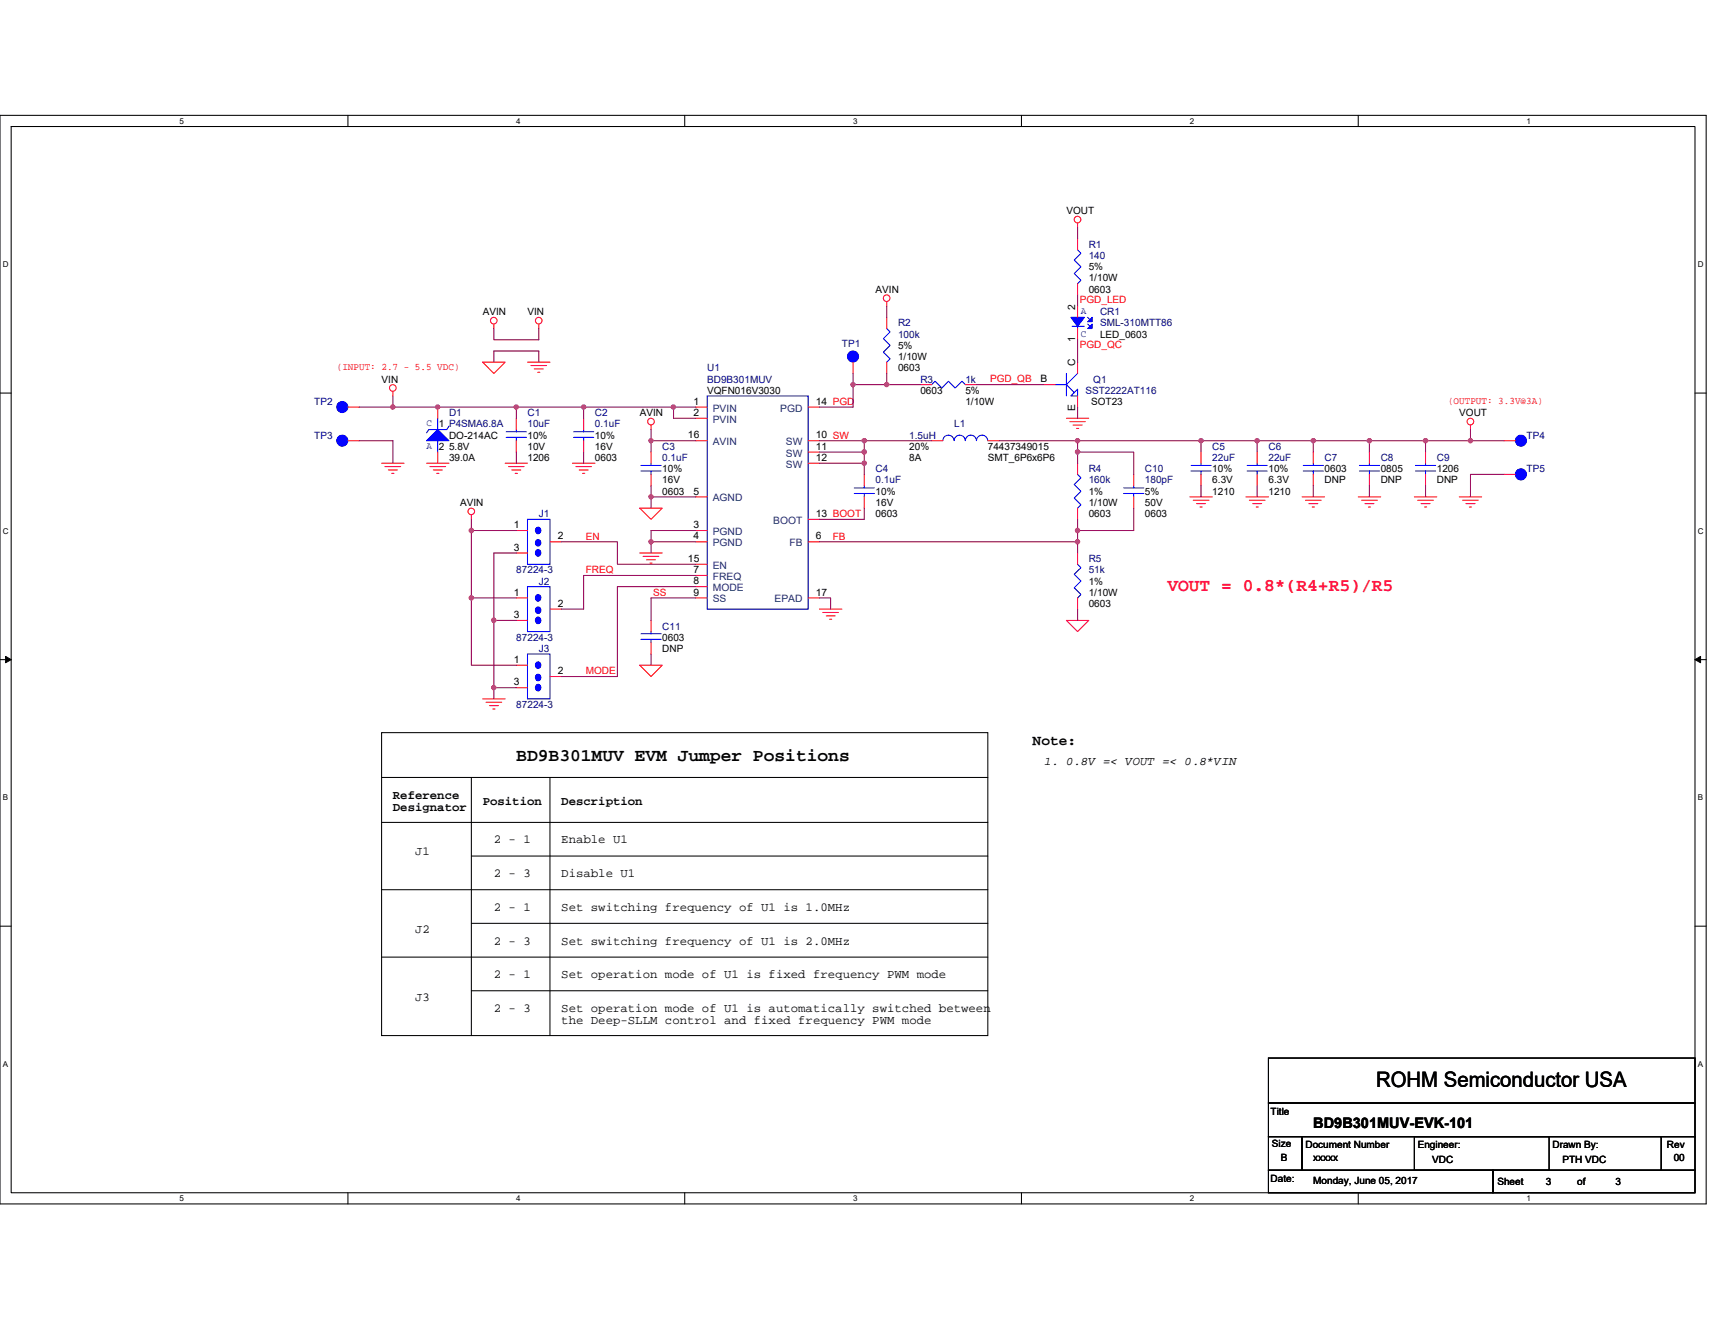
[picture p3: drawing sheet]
<svg xmlns="http://www.w3.org/2000/svg" width="279mm" height="216mm" viewBox="0 0 279 216" stroke-linecap="round" stroke-linejoin="round" font-family="sans-serif">
<path d="M0 18.8h278v177.4h-278zM1.8 20.6h274.3v173.8h-274.3z" fill="none" stroke="#000" stroke-width=".17"/>
<g fill="#fff">
<path d="M29.3 19h.7v1.4h-.7z"/>
<path d="M29.3 194.5h.7v1.5h-.7z"/>
</g>
<path d="M56.7 18.8v1.8M56.7 194.4v1.8" fill="none" stroke="#000" stroke-width=".17"/>
<g fill="#fff">
<path d="M84.1 19h.7v1.4h-.7z"/>
<path d="M84.1 194.5h.7v1.5h-.7z"/>
</g>
<path d="M111.5 18.8v1.8M111.5 194.4v1.8" fill="none" stroke="#000" stroke-width=".17"/>
<g fill="#fff">
<path d="M139 19h.7v1.4h-.7z"/>
<path d="M139 194.5h.7v1.5h-.7z"/>
</g>
<path d="M166.4 18.8v1.8M166.4 194.4v1.8" fill="none" stroke="#000" stroke-width=".17"/>
<g fill="#fff">
<path d="M193.8 19h.8v1.4h-.8z"/>
<path d="M193.8 194.5h.8v1.5h-.8z"/>
</g>
<path d="M221.3 18.8v1.8M221.3 194.4v1.8" fill="none" stroke="#000" stroke-width=".17"/>
<g fill="#fff">
<path d="M248.7 19h.7v1.4h-.7z"/>
<path d="M248.7 194.5h.7v1.5h-.7z"/>
<path d="M.5 42.3h.9v1.5h-.9z"/>
<path d="M276.6 42.3h1v1.5h-1z"/>
<path d="M.5 85.8h.9v1.4h-.9z"/>
<path d="M276.6 85.8h1v1.4h-1z"/>
</g>
<path d="M0 64.1h1.8M276.1 64.1h1.9" fill="none" stroke="#000" stroke-width=".17"/>
<g fill="#fff">
<path d="M.5 129.2h.8v1.5h-.8z"/>
<path d="M276.6 129.2h.9v1.5h-.9z"/>
</g>
<path d="M0 107.5h1.8M276.1 107.5h1.9" fill="none" stroke="#000" stroke-width=".17"/>
<path d="M.9 107l.9 .5-.9 .5zM276.1 107.5l1-.5v1z" fill="#000" stroke="#000" stroke-width=".16"/>
<g fill="#fff">
<path d="M.5 172.6h.8v1.5h-.8z"/>
<path d="M276.6 172.6h.9v1.5h-.9z"/>
</g>
<g fill="none" stroke="#000" stroke-width=".17">
<path d="M62.2 119.4h98.7v49.3h-98.7zM62.2 126.7h98.7M62.2 134h98.7M76.8 139.5h84.1M76.8 126.7v42M89.6 126.7v42M0 150.9h1.8M62.2 145h98.7M62.2 156h98.7M76.8 150.5h84.1M276.1 150.9h1.9M76.8 161.4h84.1"/>
<path d="M206.7 179.7h69.4v5.5h-69.4zM206.7 172.4h69.4v7.3h-69.4zM206.7 185.2h5.4v5.5h-5.4zM206.7 190.7h36.5v3.7h-36.5zM212.1 185.2h58.6v5.5h-58.6zM230.4 185.2h22v5.5h-22zM243.2 190.7h32.9v3.7h-32.9zM270.7 185.2h5.4v5.5h-5.4z"/>
</g>
<g fill="none" stroke="#f00" stroke-width=".17">
<path d="M175.6 36.3v.8M175.6 38.9v1.8M78.6 59h3.7l-1.8 1.9zM80.5 52.8v.7M85.9 59h3.7M86.5 59.6h2.5M87.8 52.8v.7M139 59v1.9M144.5 49.1v.8M144.5 51.7v1.8M144.5 59v1.9M175.6 49.9v1.8"/>
<path d="M175.6 53.5v1.9M175.6 59v1.9M175.6 46.2v1.8M56.7 71.8h1.8M56.7 66.3h1.8M62.2 75.5h3.6M62.7 76h2.6M63.3 76.6h1.4M63.8 77.1h.4M64 63.8v.7M69.5 75.5h3.7M70 76h2.6"/>
<path d="M70.6 76.6h1.5M71.1 77.1h.4M71.3 66.3v1.9M71.3 73.7v1.8M82.3 75.5h3.6M82.8 76h2.6M83.4 76.6h1.5M83.9 77.1h.4M84.1 68.2v1.8M84.1 71.8v1.9M87 60.1h1.5M87.6 60.7h.3"/>
<path d="M93.3 75.5h3.6M93.8 76h2.6M94.4 76.6h1.4M94.9 77.1h.4M95.1 68.2v1.8M95.1 71.8v1.9M106.1 69.3v.7M106.1 73.7v1.8M106.1 77.3v1.8M113.4 66.3h1.8M113.4 68.2h1.8M113.4 71.8h1.8"/>
<path d="M131.7 71.8h1.8M131.7 73.7h1.8M131.7 75.5h1.8M131.7 66.3h1.8M140.8 77.3v1.8M149.9 62.7h1.9M151.8 71.8h1.8M157.3 62.7h1.8M160.9 71.8h1.9M170.1 62.7h1.8M173.7 68.2h3.7M174.3 68.7h2.5"/>
<path d="M174.8 69.3h1.5M175.4 69.8h.3M175.6 75.5v1.8M175.6 64.5v1.8M184.7 77.3v1.8M195.7 73.7v1.8M195.7 77.3v1.8M204.8 73.7v1.8M204.8 77.3v1.8M214 73.7v1.8M214 77.3v1.8M223.1 73.7v1.8"/>
<path d="M223.1 77.3v1.8M232.2 73.7v1.8M232.2 77.3v1.8M239.6 69.3v.7M245 77.3h1.9M245 71.8h1.9M76.8 83.9v.7M84.1 97.4h1.8M84.1 86.4h1.8M84.1 90.1h1.8M89.6 99.3h1.8M89.6 88.3h1.8"/>
<path d="M104.2 90.1h3.7M104.2 82.8h3.7l-1.8 1.8zM104.8 90.7h2.5M105.3 91.2h1.5M105.9 91.8h.3M113.4 86.4h1.8M113.4 88.3h1.8M113.4 81h1.8M113.4 93.8h1.8M113.4 95.6h1.8M113.4 97.4h1.8M113.4 91.9h1.8"/>
<path d="M131.7 88.3h1.8M131.7 84.6h1.8M131.7 97.4h1.8M133.5 99.3h3.7M134 99.8h2.6M140.8 81v1.8M175.6 90.1v1.8M175.6 97.4v1.9M175.6 82.8v1.8M184.7 81v1.8M193.8 81h3.7M194.4 81.5h2.6"/>
<path d="M194.9 82.1h1.5M195.5 82.6h.4M203 81h3.7M203.5 81.5h2.6M204.1 82.1h1.4M204.6 82.6h.4M212.1 81h3.7M212.7 81.5h2.5M213.2 82.1h1.5M213.8 82.6h.3M221.3 81h3.6M221.8 81.5h2.6"/>
<path d="M222.4 82.1h1.4M222.9 82.6h.4M230.4 81h3.7M231 81.5h2.5M231.5 82.1h1.5M232.1 82.6h.3M237.7 81h3.7M238.3 81.5h2.5M238.8 82.1h1.5M239.4 82.6h.4M78.6 113.9h3.7M79.2 114.4h2.5"/>
<path d="M79.7 115h1.5M80.3 115.5h.3M84.1 101.1h1.8M84.1 108.4h1.8M84.1 112.1h1.8M89.6 110.2h1.8M104.2 108.4h3.7l-1.8 1.8zM106.1 101.1v1.8M106.1 104.7v1.9M134.6 100.4h1.5M135.1 100.9h.4M173.7 101.1h3.7l-1.8 1.8z"/>
<circle cx="175.5" cy="35.8" r=".54"/>
<circle cx="80.4" cy="52.2" r=".54"/>
<circle cx="87.8" cy="52.2" r=".54"/>
<circle cx="144.4" cy="48.6" r=".54"/>
<circle cx="64" cy="63.2" r=".54"/>
<circle cx="106.1" cy="68.7" r=".54"/>
<circle cx="239.6" cy="68.7" r=".54"/>
<circle cx="76.8" cy="83.3" r=".54"/>
</g>
<g fill="none" stroke="#00f" stroke-width=".17">
<path d="M144.5 53.5l.5 .6-1.1 1.1 1.1 1.1-1.1 1.1 1.1 1.1-.5 .5M174.6 53.2h2.1M175.6 53.2v.3M175.6 40.7l.5 .6-1.1 1.1 1.1 1.1-1.1 1.1 1.1 1.1-.5 .5M177.2 51.7l.4 .4M177.2 52.8l.4 .4M71.3 71.8v1.9M71.3 68.2v1.8M71.3 70h-1.5l-.3 .5M73.2 69.4l-.4 .6h-1.5M82.5 71.3h3.3M82.5 70.4h3.3"/>
<path d="M84.1 70v.4M84.1 71.3v.5M93.5 71.3h3.2M93.5 70.4h3.2M95.1 70v.4M95.1 71.3v.5M104.4 76.8h3.3M104.4 75.8h3.3M106.1 75.5v.3M106.1 76.8v.5M115.2 64.5h16.5v34.8h-16.5zM139.2 79.5h3.3"/>
<path d="M140.8 79.1v.4M151.8 62.7l.5-.6 1.1 1.1 1.1-1.1 1.1 1.1 1.1-1.1 .6 .6M153.6 71.8a.91 .91 0 0 1 .9-.9 .91 .91 0 0 1 .9 .9M155.4 71.8a.9 .9 0 0 1 .9-.9 .9 .9 0 0 1 .9 .9 .91 .91 0 0 1 1-.9 .91 .91 0 0 1 .9 .9 .92 .92 0 0 1 .9-.9 .92 .92 0 0 1 .9 .9M171.9 62.7h1.8M173.7 60.9v3.6M174.5 64.5l1.1-1.1v1.1zM175.6 60.9l-1.9 1.8 1.3 1.3M175.6 77.3l.5 .6-1.1 1.1 1.1 1.1-1.1 1.1 1.1 1.1-.5 .5M183 79.5h3.4M184.7 79.1v.4M194 76.8h3.3"/>
<path d="M194 75.8h3.3M195.7 75.5v.3M195.7 76.8v.5M203.2 76.8h3.3M203.2 75.8h3.3M204.8 75.5v.3M204.8 76.8v.5M212.3 76.8h3.3M212.3 75.8h3.3M214 75.5v.3M214 76.8v.5M221.5 76.8h3.2"/>
<path d="M221.5 75.8h3.2M223.1 75.5v.3M223.1 76.8v.5M230.6 76.8h3.3M230.6 75.8h3.3M232.2 75.5v.3M232.2 76.8v.5M85.9 95.6h3.7v7.3h-3.7zM85.9 84.6h3.7v7.3h-3.7zM139.2 80.4h3.3M140.8 80.4v.6M175.6 91.9l.5 .6-1.1 1.1 1.1 1.1-1.1 1.1 1.1 1.1-.5 .5"/>
<path d="M183 80.4h3.4M184.7 80.4v.6M85.9 106.6h3.7v7.3h-3.7zM104.4 104.2h3.3M104.4 103.3h3.3M106.1 102.9v.4M106.1 104.2v.5"/>
</g>
<g fill="#00f" stroke="#00f" stroke-width=".17">
<path d="M87.4 97a.5 .5 0 0 1 .7 .4 .5 .5 0 0 1-.7 .5 .61 .61 0 0 1 0-.9z" fill-rule="evenodd"/>
<path d="M87.4 99a.5 .5 0 0 1 .7 .4 .5 .5 0 0 1-.7 .5 .61 .61 0 0 1 0-.9z" fill-rule="evenodd"/>
<path d="M87.4 100.6a.5 .5 0 0 1 .7 .5 .5 .5 0 0 1-.7 .4 .61 .61 0 0 1 0-.9z" fill-rule="evenodd"/>
<path d="M177.9 51.7v.7h-.7z" fill-rule="evenodd"/>
<path d="M174.5 51.7h2.2l-1.1 1.5z" fill-rule="evenodd"/>
<path d="M177.2 53.5l.7-.7v.7z" fill-rule="evenodd"/>
<path d="M87.4 86a.5 .5 0 0 1 .7 .4 .5 .5 0 0 1-.7 .5 .61 .61 0 0 1 0-.9z" fill-rule="evenodd"/>
<path d="M87.4 88a.49 .49 0 0 1 .7 .5 .49 .49 0 0 1-.7 .4 .59 .59 0 0 1 0-.9z" fill-rule="evenodd"/>
<path d="M87.4 89.6a.5 .5 0 0 1 .7 .5 .5 .5 0 0 1-.7 .5 .61 .61 0 0 1 0-1z" fill-rule="evenodd"/>
<path d="M71.3 70l1.9 1.8h-3.7z" fill-rule="evenodd"/>
<path d="M87.4 107.9a.5 .5 0 0 1 .7 .5 .5 .5 0 0 1-.7 .4 .61 .61 0 0 1 0-.9z" fill-rule="evenodd"/>
<path d="M87.4 109.9a.5 .5 0 0 1 .7 .5 .5 .5 0 0 1-.7 .5 .61 .61 0 0 1 0-1z" fill-rule="evenodd"/>
<path d="M87.4 111.6a.5 .5 0 0 1 .7 .4 .5 .5 0 0 1-.7 .5 .61 .61 0 0 1 0-.9z" fill-rule="evenodd"/>
<circle cx="55.8" cy="71.8" r=".9"/>
<circle cx="139" cy="58.1" r=".9"/>
<circle cx="247.8" cy="77.3" r=".9"/>
<circle cx="247.8" cy="71.8" r=".9"/>
<circle cx="55.8" cy="66.3" r=".9"/>
</g>
<g fill="none" stroke="#800040" stroke-width=".17">
<path d="M175.6 37.1v1.8M80.5 59v-1.8h7.3v1.8M80.5 53.5v1.9h7.3v-1.9M144.5 49.9v1.8M175.6 55.4v3.6M175.6 48v1.9M58.5 71.8h5.5v3.7M58.5 66.3h5.5M64 64.5v1.8M84.1 66.3h-20.1M84.1 73.7v1.8M84.1 66.3h11"/>
<path d="M84.1 66.3v1.9M95.1 73.7v1.8M106.1 71.8v1.9M106.1 79.1v1.9M106.1 71.8h7.3M106.1 70v1.8M109.7 66.3h-14.6v1.9M113.4 66.3h-3.7v1.9h3.7M133.5 73.7h7.3M133.5 75.5h7.3M133.5 71.8h7.3M139 60.9v1.8"/>
<path d="M139 62.7v3.6h-5.5M140.8 75.5v1.8M140.8 71.8v1.9M140.8 73.7v1.8M140.8 71.8h11M144.5 60.9v1.8h-5.5M144.5 62.7h5.4M159.1 62.7h11M162.8 71.8h12.8M175.6 73.7v1.8M175.6 73.7h9.1v3.6M175.6 71.8v1.9"/>
<path d="M175.6 71.8h20.1M175.6 66.3v1.9M195.7 71.8h9.1M195.7 79.1v1.9M195.7 71.8v1.9M204.8 71.8h9.2M204.8 79.1v1.9M204.8 71.8v1.9M214 79.1v1.9M223.1 79.1v1.9M223.1 71.8h-9.1v1.9M232.2 71.8h-9.1v1.9"/>
<path d="M232.2 79.1v1.9M232.2 71.8v1.9M232.2 71.8h7.4M239.6 71.8h5.4M239.6 70v1.8M245 77.3h-5.4v3.7M76.8 84.6v1.8h7.3M76.8 86.4v11h7.3M76.8 97.4v11h7.3M84.1 90.1h-3.6v11M91.4 88.3h9.2v3.6h12.8M106.1 81v1.8"/>
<path d="M106.1 81h7.3M106.1 88.3v1.8M106.1 88.3h7.3M113.4 86.4h-7.3v1.9M113.4 93.8h-18.3v5.5h-3.7M113.4 95.6h-12.8v14.6h-9.2M113.4 97.4h-7.3v3.7M133.5 97.4h1.8v1.9M133.5 88.3h42.1M140.8 82.8v1.8h-7.3M175.6 86.4v1.9M175.6 84.6v1.8"/>
<path d="M175.6 99.3v1.8M175.6 88.3v1.8M184.7 82.8v3.6h-9.1M80.5 112.1v1.8M80.5 101.1v11M80.5 112.1h3.6M80.5 101.1h3.6M106.1 106.6v1.8"/>
</g>
<g fill="#f0f" stroke="#f0f" stroke-width=".17">
<circle cx="204.8" cy="71.8" r=".36"/>
<circle cx="214" cy="71.8" r=".36"/>
<circle cx="71.3" cy="66.3" r=".35"/>
<circle cx="64" cy="66.3" r=".36"/>
<circle cx="239.6" cy="71.8" r=".35"/>
<circle cx="106.1" cy="80.9" r=".35"/>
<circle cx="106.1" cy="88.3" r=".35"/>
<circle cx="84.1" cy="66.3" r=".35"/>
<circle cx="80.4" cy="112" r=".35"/>
<circle cx="80.4" cy="101.1" r=".36"/>
<circle cx="76.8" cy="97.4" r=".36"/>
<circle cx="76.8" cy="86.4" r=".36"/>
<circle cx="140.8" cy="75.5" r=".36"/>
<circle cx="140.8" cy="71.8" r=".36"/>
<circle cx="140.8" cy="73.6" r=".36"/>
<circle cx="175.5" cy="71.8" r=".35"/>
<circle cx="175.5" cy="73.6" r=".36"/>
<circle cx="175.5" cy="88.3" r=".35"/>
<circle cx="144.4" cy="62.7" r=".35"/>
<circle cx="139" cy="62.7" r=".35"/>
<circle cx="195.7" cy="71.8" r=".36"/>
<circle cx="175.5" cy="86.4" r=".36"/>
<circle cx="106.1" cy="71.8" r=".35"/>
<circle cx="223.1" cy="71.8" r=".36"/>
<circle cx="232.2" cy="71.8" r=".36"/>
<circle cx="95.1" cy="66.3" r=".36"/>
<circle cx="109.7" cy="66.3" r=".36"/>
</g>
<text font-size="3.5" x="224.2" y="177.2">ROHM Semiconductor USA</text>
<text font-size="2.9" fill="#f00" x="190.2" y="96.2">VOUT = 0.8*(R4+R5)/R5</text>
<text font-size="2.9" x="84.1" y="124">BD9B301MUV EVM Jumper Positions</text>
<g font-size="2.4">
<text x="168.2" y="121.3">Note:</text>
<text x="214" y="183.7">BD9B301MUV-EVK-101</text>
</g>
<g font-size="2">
<text x="170.1" y="124.7">1. 0.8V =&lt; VOUT =&lt; 0.8*VIN</text>
<text x="64" y="130.2">Reference</text>
<text x="78.6" y="131.1">Position</text>
<text x="91.4" y="131.1">Description</text>
<text x="64" y="132.2">Designator</text>
<text x="80.5" y="137.4">2 - 1</text>
<text x="91.4" y="137.4">Enable U1</text>
<text x="67.6" y="139.3">J1</text>
<text x="80.5" y="142.9">2 - 3</text>
<text x="91.4" y="142.9">Disable U1</text>
<text x="80.5" y="148.4">2 - 1</text>
<text x="91.4" y="148.4">Set switching frequency of U1 is 1.0MHz</text>
<text x="67.6" y="152.1">J2</text>
<text x="80.5" y="153.9">2 - 3</text>
<text x="91.4" y="153.9">Set switching frequency of U1 is 2.0MHz</text>
<text x="80.5" y="159.4">2 - 1</text>
<text x="91.4" y="159.4">Set operation mode of U1 is fixed frequency PWM mode</text>
<text x="67.6" y="163">J3</text>
<text x="80.5" y="164.9">2 - 3</text>
<text x="91.4" y="164.9">Set operation mode of U1 is automatically switched between</text>
<text x="91.4" y="166.9">the Deep-SLLM control and fixed frequency PWM mode</text>
</g>
<g font-size="1.7">
<text x="175.2" y="50.4" transform="rotate(-90 175.2 50.4)">2</text>
<text x="175.2" y="59.6" transform="rotate(-90 175.2 59.6)">C</text>
<text x="175.2" y="55.7" transform="rotate(-90 175.2 55.7)">1</text>
<text x="113" y="66">1</text>
<text x="132.9" y="66">14 PGD</text>
<text x="169.5" y="62.3">B</text>
<text x="112.1" y="71.4">16</text>
<text x="113" y="67.8">2</text>
<text x="132.9" y="71.4">10 SW</text>
<text x="175.2" y="66.9" transform="rotate(-90 175.2 66.9)">E</text>
<text x="132.9" y="73.3">11</text>
<text x="132.9" y="75.1">12</text>
<text x="113" y="80.6">5</text>
<text x="83.7" y="86.1">1</text>
<text x="83.7" y="89.7">3</text>
<text x="90.9" y="87.9">2</text>
<text x="113" y="86.1">3</text>
<text x="113" y="87.9">4</text>
<text x="132.9" y="84.2">13 BOOT</text>
<text x="132.9" y="87.9">6</text>
<text x="112.1" y="91.6">15</text>
<text x="113" y="93.4">7</text>
<text x="113" y="95.2">8</text>
<text x="83.7" y="97">1</text>
<text x="83.7" y="100.7">3</text>
<text x="90.9" y="98.9">2</text>
<text x="113" y="97">9</text>
<text x="132.9" y="97">17</text>
<text x="83.7" y="108">1</text>
<text x="83.7" y="111.7">3</text>
<text x="90.9" y="109.9">2</text>
</g>
<g font-size="1.7" fill="#004080">
<text x="116.1" y="67.1">PVIN</text>
<text x="116.1" y="68.9">PVIN</text>
<text x="127.1" y="67.1">PGD</text>
<text x="116.1" y="72.6">AVIN</text>
<text x="128" y="72.6">SW</text>
<text x="128" y="74.4">SW</text>
<text x="128" y="76.2">SW</text>
<text x="116.1" y="81.7">AGND</text>
<text x="116.1" y="87.2">PGND</text>
<text x="116.1" y="89">PGND</text>
<text x="126" y="85.4">BOOT</text>
<text x="128.6" y="89">FB</text>
<text x="116.1" y="94.5">FREQ</text>
<text x="116.1" y="92.7">EN</text>
<text x="116.1" y="96.3">MODE</text>
<text x="116.1" y="98.2">SS</text>
<text x="126.2" y="98.2">EPAD</text>
</g>
<g font-size="1.6">
<text x="173.7" y="34.9">VOUT</text>
<text x="142.6" y="47.7">AVIN</text>
<text x="177.4" y="45.9">1/10W</text>
<text x="177.4" y="44">5%</text>
<text x="177.4" y="47.7">0603</text>
<text x="78.6" y="51.4">AVIN</text>
<text x="85.9" y="51.4">VIN</text>
<text x="146.3" y="56.9">5%</text>
<text x="146.3" y="58.7">1/10W</text>
<text x="179.2" y="55">LED_0603</text>
<text x="62.2" y="62.3">VIN</text>
<text x="115.2" y="64.2">VQFN016V3030</text>
<text x="146.3" y="60.5">0603</text>
<text x="149.9" y="64.2">0603</text>
<text x="157.3" y="66">1/10W</text>
<text x="157.3" y="64.2">5%</text>
<text x="177.8" y="66">SOT23</text>
<text x="73.2" y="71.5">DO-214AC</text>
<text x="85.9" y="71.5">10%</text>
<text x="96.9" y="71.5">10%</text>
<text x="104.2" y="67.8">AVIN</text>
<text x="237.7" y="67.8">VOUT</text>
<text x="73.2" y="75.1">39.0A</text>
<text x="73.2" y="73.3">5.8V</text>
<text x="85.9" y="73.3">10V</text>
<text x="85.9" y="75.1">1206</text>
<text x="96.9" y="73.3">16V</text>
<text x="96.9" y="75.1">0603</text>
<text x="107.9" y="77">10%</text>
<text x="148.1" y="75.1">8A</text>
<text x="148.1" y="73.3">20%</text>
<text x="160.9" y="75.1">SMT_6P6x6P6</text>
<text x="160.9" y="73.3">74437349015</text>
<text x="197.5" y="77">10%</text>
<text x="206.7" y="77">10%</text>
<text x="215.8" y="77">0603</text>
<text x="224.9" y="77">0805</text>
<text x="234.1" y="77">1206</text>
<text x="75" y="82.4">AVIN</text>
<text x="107.9" y="78.8">16V</text>
<text x="107.9" y="80.6">0603</text>
<text x="142.6" y="82.4">16V</text>
<text x="142.6" y="80.6">10%</text>
<text x="177.4" y="82.4">1/10W</text>
<text x="177.4" y="80.6">1%</text>
<text x="186.5" y="82.4">50V</text>
<text x="186.5" y="80.6">5%</text>
<text x="197.5" y="78.8">6.3V</text>
<text x="197.5" y="80.6">1210</text>
<text x="206.7" y="78.8">6.3V</text>
<text x="206.7" y="80.6">1210</text>
<text x="215.8" y="78.8">DNP</text>
<text x="224.9" y="78.8">DNP</text>
<text x="234.1" y="78.8">DNP</text>
<text x="142.6" y="84.3">0603</text>
<text x="177.4" y="84.3">0603</text>
<text x="186.5" y="84.3">0603</text>
<text x="177.4" y="95.3">1%</text>
<text x="177.4" y="97.1">1/10W</text>
<text x="177.4" y="98.9">0603</text>
<text x="107.9" y="104.4">0603</text>
<text x="107.9" y="106.2">DNP</text>
<text x="207" y="181.8">Title</text>
<text x="207.2" y="186.9">Size</text>
<text x="208.7" y="189.3">B</text>
<text x="212.7" y="187">Document Number</text>
<text x="214" y="189.3">xxxxx</text>
<text x="231" y="187">Engineer:</text>
<text x="233.3" y="189.4">VDC</text>
<text x="252.9" y="187">Drawn By:</text>
<text x="254.5" y="189.4">PTH VDC</text>
<text x="271.6" y="187">Rev</text>
<text x="272.7" y="189.3">00</text>
<text x="207" y="192.5">Date:</text>
<text x="214" y="192.9">Monday, June 05, 2017</text>
<text x="243.9" y="193.1">Sheet</text>
<text x="251.8" y="193.1">3</text>
<text x="256.9" y="193.1">of</text>
<text x="263.2" y="193.1">3</text>
</g>
<g font-size="1.6" fill="#000080">
<text x="177.4" y="40.4">R1</text>
<text x="177.4" y="42.2">140</text>
<text x="146.3" y="53.2">R2</text>
<text x="179.2" y="51.4">CR1</text>
<text x="179.2" y="53.2">SML-310MTT86</text>
<text x="137.2" y="56.5">TP1</text>
<text x="146.3" y="55">100k</text>
<text x="51.2" y="66">TP2</text>
<text x="115.2" y="60.5">U1</text>
<text x="115.2" y="62.3">BD9B301MUV</text>
<text x="149.9" y="62.3">R3</text>
<text x="157.3" y="62.3">1k</text>
<text x="176.8" y="64.2">SST2222AT116</text>
<text x="178.1" y="62.3">Q1</text>
<text x="51.2" y="71.5">TP3</text>
<text x="73.2" y="67.8">D1</text>
<text x="85.9" y="67.8">C1</text>
<text x="85.9" y="69.6">10uF</text>
<text x="96.9" y="67.8">C2</text>
<text x="96.9" y="69.6">0.1uF</text>
<text x="148.1" y="71.5">1.5uH</text>
<text x="155.4" y="69.6">L1</text>
<text x="248.7" y="71.5">TP4</text>
<text x="107.9" y="73.3">C3</text>
<text x="107.9" y="75.1">0.1uF</text>
<text x="142.6" y="77">C4</text>
<text x="177.4" y="77">R4</text>
<text x="186.5" y="77">C10</text>
<text x="197.5" y="73.3">C5</text>
<text x="197.5" y="75.1">22uF</text>
<text x="206.7" y="73.3">C6</text>
<text x="206.7" y="75.1">22uF</text>
<text x="215.8" y="75.1">C7</text>
<text x="224.9" y="75.1">C8</text>
<text x="234.1" y="75.1">C9</text>
<text x="248.7" y="77">TP5</text>
<text x="142.6" y="78.8">0.1uF</text>
<text x="177.4" y="78.8">160k</text>
<text x="186.5" y="78.8">180pF</text>
<text x="87.8" y="84.3">J1</text>
<text x="84.1" y="93.4">87224-3</text>
<text x="87.8" y="95.2">J2</text>
<text x="177.4" y="91.6">R5</text>
<text x="177.4" y="93.4">51k</text>
<text x="84.1" y="104.4">87224-3</text>
<text x="87.8" y="106.2">J3</text>
<text x="107.9" y="102.6">C11</text>
<text x="84.1" y="115.4">87224-3</text>
</g>
<g font-size="1.6" fill="#f00">
<text x="175.9" y="49.4">PGD_LED</text>
<text x="175.9" y="56.7">PGD_QC</text>
<text x="54.9" y="60.3">(INPUT: 2.7 - 5.5 VDC)</text>
<text x="161.3" y="62.2">PGD_QB</text>
<text x="235.9" y="65.8">(OUTPUT: 3.3V@3A)</text>
<text x="95.4" y="87.9">EN</text>
<text x="135.7" y="87.9">FB</text>
<text x="95.4" y="93.4">FREQ</text>
<text x="106.4" y="97.1">SS</text>
<text x="95.4" y="109.9">MODE</text>
</g>
<g font-size="1.6" fill="#00f">
<text x="176.1" y="51.1">A</text>
<text x="176.1" y="55">C</text>
<text x="69.5" y="69.4">C 1 P4SMA6.8A</text>
<text x="69.5" y="73.1">A 2</text>
</g>
<g font-size="1.3">
<text x="29.3" y="20.2">5</text>
<text x="84.1" y="20.2">4</text>
<text x="139" y="20.2">3</text>
<text x="193.8" y="20.2">2</text>
<text x="248.7" y="20.2">1</text>
<text x=".5" y="43.5">D</text>
<text x="276.6" y="43.5">D</text>
<text x=".5" y="87">C</text>
<text x="276.6" y="87">C</text>
<text x=".5" y="130.4">B</text>
<text x="276.6" y="130.4">B</text>
<text x=".5" y="173.8">A</text>
<text x="276.6" y="173.8">A</text>
<text x="29.3" y="195.7">5</text>
<text x="84.1" y="195.7">4</text>
<text x="139" y="195.7">3</text>
<text x="193.8" y="195.7">2</text>
<text x="248.7" y="195.7">1</text>
</g>
</svg>
